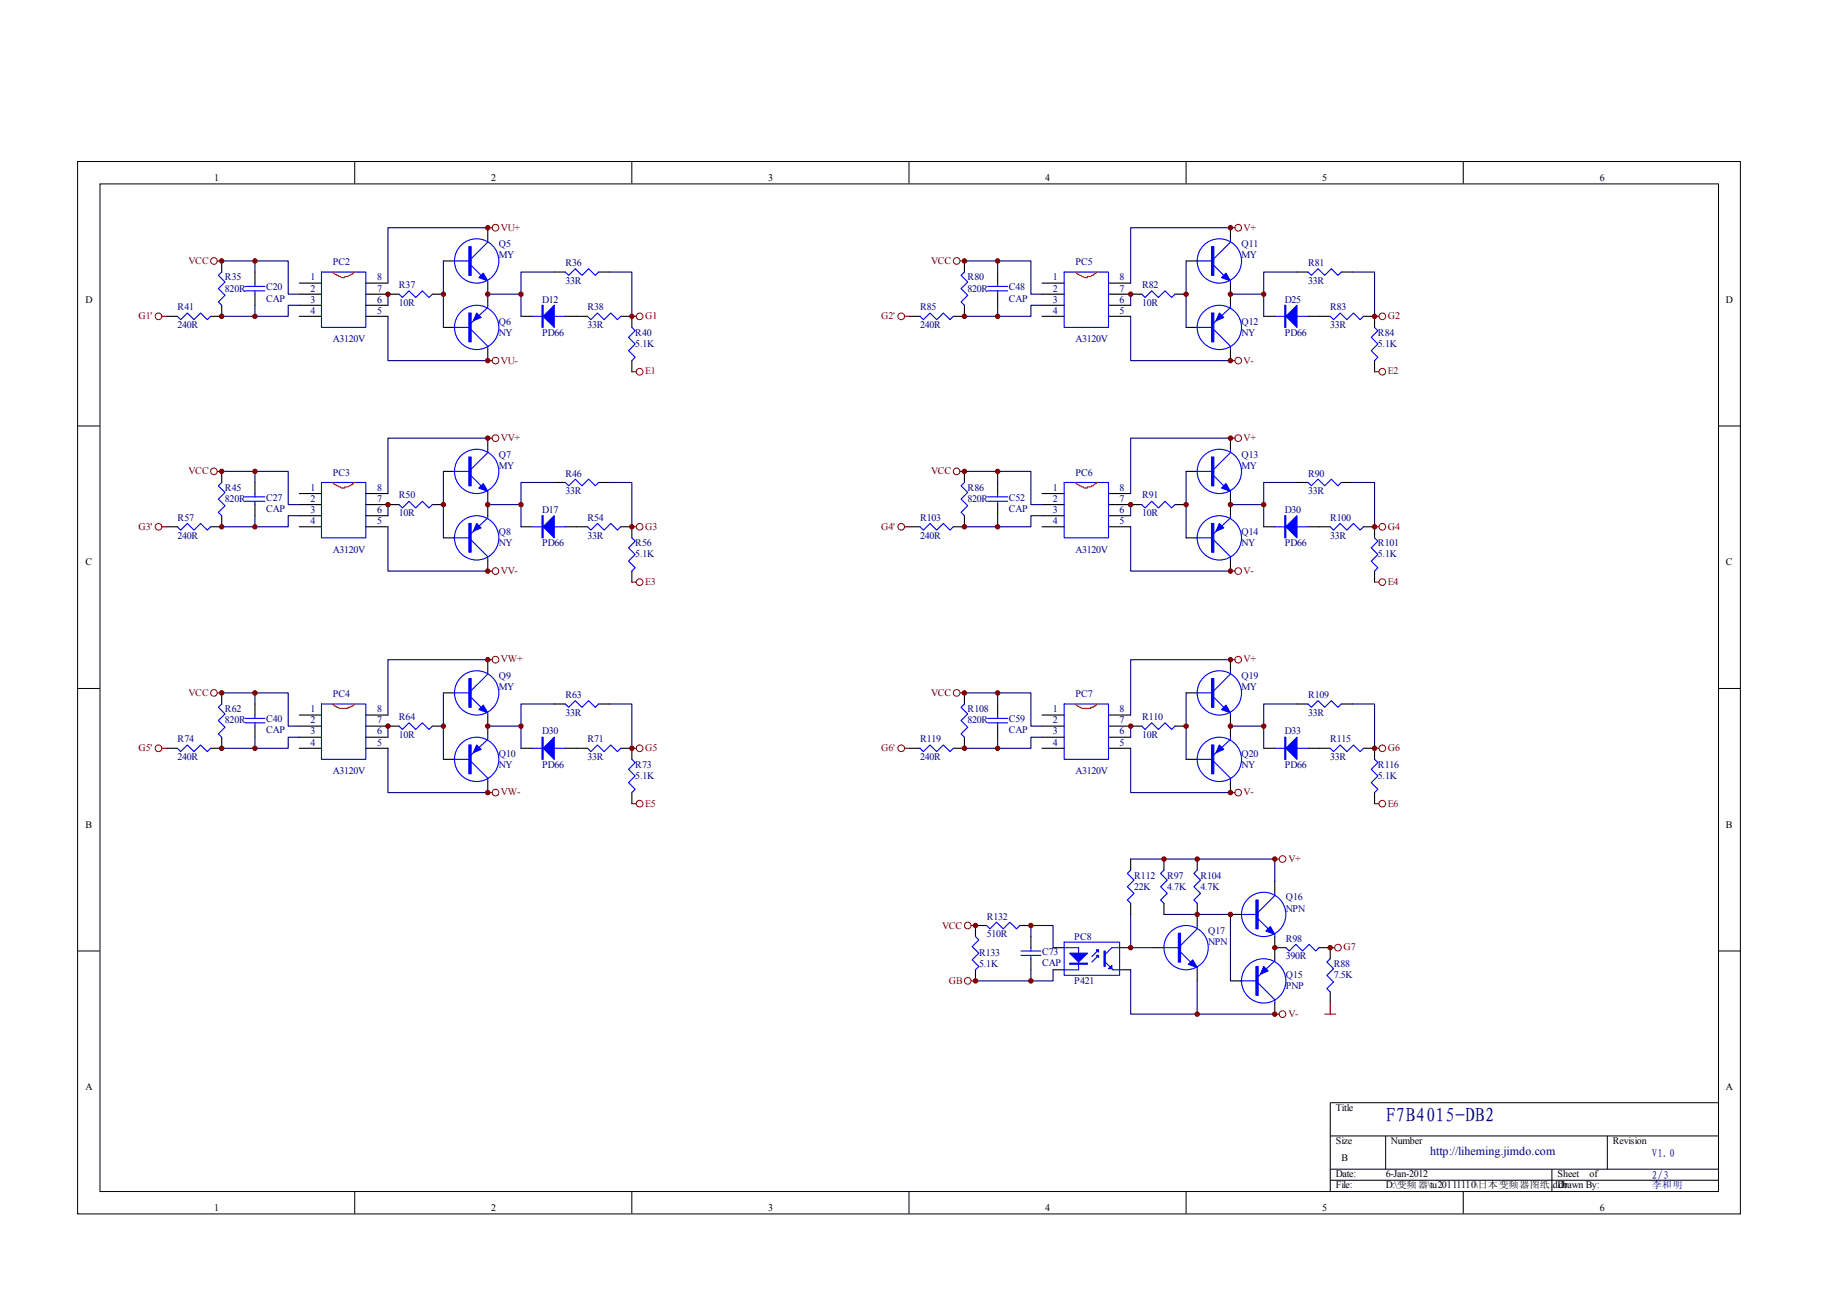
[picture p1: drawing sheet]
<svg xmlns="http://www.w3.org/2000/svg" width="297mm" height="210mm" viewBox="0 0 297 210" stroke-linecap="round" stroke-linejoin="round" font-family="sans-serif">
<g fill="none" stroke="#000" stroke-width=".16">
<path d="M12.6 26.3h270.4v171.1h-270.4zM16.3 29.9h263.1v163.8h-263.1zM57.7 26.2v3.6M102.7 26.2v3.6M147.8 26.2v3.6M192.8 26.2v3.6M237.9 26.2v3.6M12.6 69.3h3.6M279.3 69.3h3.7M12.6 111.9h3.6M279.3 111.9h3.7M12.6 154.6h3.6"/>
<path d="M279.3 154.6h3.7M279.3 179.3h-63v14.4M57.7 193.7v3.6M102.7 193.7v3.6M147.8 193.7v3.6M192.8 193.7v3.6M216.3 184.7h63M216.3 190.1h63M216.3 191.9h63M225.3 184.7v5.4M237.9 193.7v3.6M252.3 190.1v3.6"/>
<path d="M261.3 184.7v5.4"/>
</g>
<g fill="none" stroke="#00f" stroke-width=".18">
<path d="M79.3 38.8v.6l-2.7 2.7M200.1 38.8v.6l-2.8 2.7M28.8 51.4l.6 .6 1.1-1.1 1 1.1 1.1-1.1 1.1 1.1 .5-.6M36 44.2l-.5 .6 1.1 1.1-1.1 1 1.1 1.1-1.1 1.1 .5 .5M39.8 46.6h3.3M39.8 47.3h3.3M41.4 46v.6M41.4 47.3v.5M52.3 44.2h7.2v9h-7.2zM64.9 47.8l.5 .6 1.1-1.1 1.1 1.1 1.1-1.1 1 1.1 .6-.6M73.7 53.2h2.5M73.9 42.4h2.7"/>
<path d="M76.6 53.6l2.7 2.7v.5M76.6 43.2l1.6 1.6M79.3 49.6v.4l-2.7 2.5M79.3 45.7v.3M86.5 51.4h5.4M91.9 44.2l.6 .6 1-1.1 1.1 1.1 1.1-1.1 1.1 1.1 .5-.6M95.5 51.4l.6 .6 1-1.1 1.1 1.1 1.1-1.1 1.1 1.1 .5-.6M102.7 53.2l.6 .6-1.1 1.1 1.1 1-1.1 1.1 1.1 1.1-.6 .5M149.6 51.4l.5 .6 1.1-1.1 1.1 1.1 1.1-1.1 1.1 1.1 .5-.6M156.8 44.2l-.5 .6 1 1.1-1 1 1 1.1-1 1.1 .5 .5M160.6 46.6h3.2M160.6 47.3h3.2"/>
<path d="M162.2 46v.6M162.2 47.3v.5M173 44.2h7.2v9h-7.2zM185.6 47.8l.6 .6 1.1-1.1 1 1.1 1.1-1.1 1.1 1.1 .5-.6M194.5 53.2h2.5M194.6 42.4h2.7M197.3 53.6l2.8 2.7v.5M197.3 43.2l1.7 1.6M200.1 49.6v.4l-2.8 2.5M200.1 45.7v.3M207.3 51.4h5.4M212.7 44.2l.5 .6 1.1-1.1 1.1 1.1 1.1-1.1 1 1.1 .6-.6"/>
<path d="M216.3 51.4l.5 .6 1.1-1.1 1.1 1.1 1.1-1.1 1 1.1 .6-.6M223.5 53.2l.5 .6-1.1 1.1 1.1 1-1.1 1.1 1.1 1.1-.5 .5M36 78.4l-.5 .6 1.1 1.1-1.1 1 1.1 1.1-1.1 1.1 .5 .5M52.3 78.4h7.2v9h-7.2zM73.9 76.6h2.7M76.6 77.4l1.6 1.6M79.3 73v.6l-2.7 2.7M79.3 79.9v.3M91.9 78.4l.6 .6 1-1.1 1.1 1.1 1.1-1.1 1.1 1.1 .5-.6M156.8 78.4l-.5 .6 1 1.1-1 1 1 1.1-1 1.1 .5 .5M173 78.4h7.2v9h-7.2zM194.6 76.6h2.7"/>
<path d="M197.3 77.4l1.7 1.6M200.1 73v.6l-2.8 2.7M200.1 79.9v.3M212.7 78.4l.5 .6 1.1-1.1 1.1 1.1 1.1-1.1 1 1.1 .6-.6M28.8 85.6l.6 .6 1.1-1.1 1 1.1 1.1-1.1 1.1 1.1 .5-.6M39.8 80.8h3.3M39.8 81.5h3.3M41.4 80.2v.6M41.4 81.5v.5M64.9 82l.5 .6 1.1-1.1 1.1 1.1 1.1-1.1 1 1.1 .6-.6M73.7 87.4h2.5M76.6 87.8l2.7 2.7v.6"/>
<path d="M79.3 83.8v.4l-2.7 2.5M86.5 85.6h5.4M95.5 85.6l.6 .6 1-1.1 1.1 1.1 1.1-1.1 1.1 1.1 .5-.6M102.7 87.4l.6 .6-1.1 1.1 1.1 1.1-1.1 1 1.1 1.1-.6 .6M149.6 85.6l.5 .6 1.1-1.1 1.1 1.1 1.1-1.1 1.1 1.1 .5-.6M160.6 80.8h3.2M160.6 81.5h3.2M162.2 80.2v.6M162.2 81.5v.5M185.6 82l.6 .6 1.1-1.1 1 1.1 1.1-1.1 1.1 1.1 .5-.6M194.5 87.4h2.5M197.3 87.8l2.8 2.7v.6"/>
<path d="M200.1 83.8v.4l-2.8 2.5M207.3 85.6h5.4M216.3 85.6l.5 .6 1.1-1.1 1.1 1.1 1.1-1.1 1 1.1 .6-.6M223.5 87.4l.5 .6-1.1 1.1 1.1 1.1-1.1 1 1.1 1.1-.5 .6M36 114.5l-.5 .5 1.1 1.1-1.1 1.1 1.1 1-1.1 1.1 .5 .6M39.8 116.8h3.3M39.8 117.5h3.3M41.4 116.3v.5M41.4 117.5v.6M52.3 114.5h7.2v9h-7.2zM64.9 118.1l.5 .5 1.1-1.1 1.1 1.1 1.1-1.1 1 1.1 .6-.5M73.9 112.7h2.7"/>
<path d="M76.6 113.4l1.6 1.6M79.3 109.1v.5l-2.7 2.7M79.3 119.9v.3l-2.7 2.5M79.3 115.9v.4M91.9 114.5l.6 .5 1-1.1 1.1 1.1 1.1-1.1 1.1 1.1 .5-.5M156.8 114.5l-.5 .5 1 1.1-1 1.1 1 1-1 1.1 .5 .6M160.6 116.8h3.2M160.6 117.5h3.2M162.2 116.3v.5M162.2 117.5v.6M173 114.5h7.2v9h-7.2zM185.6 118.1l.6 .5 1.1-1.1 1 1.1 1.1-1.1 1.1 1.1 .5-.5"/>
<path d="M194.6 112.7h2.7M197.3 113.4l1.7 1.6M200.1 109.1v.5l-2.8 2.7M200.1 119.9v.3l-2.8 2.5M200.1 115.9v.4M212.7 114.5l.5 .5 1.1-1.1 1.1 1.1 1.1-1.1 1 1.1 .6-.5M28.8 121.7l.6 .5 1.1-1.1 1 1.1 1.1-1.1 1.1 1.1 .5-.5M73.7 123.5h2.5M76.6 123.8l2.7 2.7v.6M86.5 121.7h5.4M95.5 121.7l.6 .5 1-1.1 1.1 1.1 1.1-1.1 1.1 1.1 .5-.5M102.7 123.5l.6 .5-1.1 1.1 1.1 1.1-1.1 1 1.1 1.1-.6 .6"/>
<path d="M149.6 121.7l.5 .5 1.1-1.1 1.1 1.1 1.1-1.1 1.1 1.1 .5-.5M194.5 123.5h2.5M197.3 123.8l2.8 2.7v.6M207.3 121.7h5.4M216.3 121.7l.5 .5 1.1-1.1 1.1 1.1 1.1-1.1 1 1.1 .6-.5M223.5 123.5l.5 .5-1.1 1.1 1.1 1.1-1.1 1 1.1 1.1-.5 .6M158.6 152.3l.5 .5-1 1.1 1 1.1-1 1.1 1 1-.5 .6M160.4 150.5l.5 .5 1.1-1.1 1.1 1.1 1.1-1.1 1.1 1.1 .5-.5M166 154.6h3.2M166 155.3h3.2M167.6 154.1v.5M167.6 155.3v.6"/>
<path d="M173 153.2h9v5.4h-9zM173 154.1h2.4v3.6h-2.4M178.6 155.3l-1.1 1.1M178.6 154.4l-1.1 1.1M179.7 156.4l1.2 1.3h1.1M182 154.1h-1.2l-1.1 1.1M183.8 141.5l-.5 .5 1.1 1.1-1.1 1.1 1.1 1.1-1.1 1 .5 .6M189.2 141.5l-.5 .5 1.1 1.1-1.1 1.1 1.1 1.1-1.1 1 .5 .6M189.2 154.1h2.7M191.9 154.8l1.7 1.6M194.6 141.5l-.5 .5 1.1 1.1-1.1 1.1 1.1 1.1-1.1 1 .5 .6M194.6 150.5v.5l-2.7 2.7"/>
<path d="M194.6 157.3v.4M201.7 159.5h2.5M201.9 148.7h2.7M204.6 159.8l2.7 2.7v.6M204.6 149.4l1.6 1.6M207.3 145.1v.5l-2.7 2.7M207.3 155.9v.3l-2.7 2.6M207.3 151.9v.4M209.1 154.1l.5 .5 1.1-1.1 1.1 1.1 1-1.1 1.1 1.1 .6-.5M216.3 155.9l-.6 .5 1.1 1.1-1.1 1.1 1.1 1.1-1.1 1 .6 .6"/>
<circle cx="77.5" cy="42.4" r="3.6"/>
<circle cx="77.5" cy="53.2" r="3.6"/>
<circle cx="198.2" cy="42.4" r="3.6"/>
<circle cx="198.2" cy="53.2" r="3.6"/>
<circle cx="77.5" cy="76.6" r="3.6"/>
<circle cx="198.2" cy="76.6" r="3.6"/>
<circle cx="77.5" cy="87.5" r="3.6"/>
<circle cx="198.2" cy="87.5" r="3.6"/>
<circle cx="77.5" cy="112.7" r="3.6"/>
<circle cx="198.2" cy="112.7" r="3.6"/>
<circle cx="77.5" cy="123.5" r="3.6"/>
<circle cx="198.2" cy="123.5" r="3.6"/>
<circle cx="192.8" cy="154.1" r="3.6"/>
<circle cx="205.5" cy="148.7" r="3.6"/>
<circle cx="205.5" cy="159.5" r="3.6"/>
</g>
<g fill="none" stroke="#000" stroke-width=".18">
<path d="M79.3 37v1.8M200.1 37v1.8M27 51.4h1.8M36 49.6v1.8h-1.8M36 42.4v1.8M41.4 44.2v1.8M41.4 47.8v1.8M48.7 46h3.6M48.7 47.8h3.6M48.7 49.6h3.6M48.7 51.4h3.6M59.5 46h3.6"/>
<path d="M59.5 47.8h5.4M59.5 49.6h3.6M59.5 51.4h3.6M70.3 47.8h1.8M72.1 42.4h1.8M72.1 53.2h1.8M79.3 46v3.6M79.3 56.8v1.8M84.7 51.4h1.8M90.1 44.2h1.8M91.9 51.4h3.6M97.3 44.2h1.8"/>
<path d="M100.9 51.4h1.8v1.8M102.7 58.6v1.8M147.8 51.4h1.8M156.8 49.6v1.8h-1.8M156.8 42.4v1.8M162.2 44.2v1.8M162.2 47.8v1.8M169.4 46h3.6M169.4 47.8h3.6M169.4 49.6h3.6M169.4 51.4h3.6M180.2 46h3.6"/>
<path d="M180.2 47.8h5.4M180.2 49.6h3.6M180.2 51.4h3.6M191 47.8h1.8M192.8 42.4h1.8M192.8 53.2h1.8M200.1 46v3.6M200.1 56.8v1.8M205.5 51.4h1.8M210.9 44.2h1.8M212.7 51.4h3.6M218.1 44.2h1.8"/>
<path d="M221.7 51.4h1.8v1.8M223.5 58.6v1.8M36 76.6v1.8M41.4 78.4v1.8M72.1 76.6h1.8M79.3 71.2v1.8M90.1 78.4h1.8M97.3 78.4h1.8M156.8 76.6v1.8M162.2 78.4v1.8M192.8 76.6h1.8M200.1 71.2v1.8"/>
<path d="M210.9 78.4h1.8M218.1 78.4h1.8M27 85.6h1.8M36 83.8v1.8h-1.8M41.4 82v1.8M48.7 80.2h3.6M48.7 82h3.6M48.7 83.8h3.6M48.7 85.6h3.6M59.5 80.2h3.6M59.5 82h5.4M59.5 83.8h3.6"/>
<path d="M59.5 85.6h3.6M70.3 82h1.8M72.1 87.4h1.8M79.3 80.2v3.6M79.3 91.1v1.8M84.7 85.6h1.8M91.9 85.6h3.6M100.9 85.6h1.8v1.8M102.7 92.9v1.8M147.8 85.6h1.8M156.8 83.8v1.8h-1.8M162.2 82v1.8"/>
<path d="M169.4 80.2h3.6M169.4 82h3.6M169.4 83.8h3.6M169.4 85.6h3.6M180.2 80.2h3.6M180.2 82h5.4M180.2 83.8h3.6M180.2 85.6h3.6M191 82h1.8M192.8 87.4h1.8M200.1 80.2v3.6M200.1 91.1v1.8"/>
<path d="M205.5 85.6h1.8M212.7 85.6h3.6M221.7 85.6h1.8v1.8M223.5 92.9v1.8M36 112.7v1.8M36 119.9v1.8h-1.8M41.4 114.5v1.8M41.4 118.1v1.8M48.7 116.3h3.6M48.7 118.1h3.6M48.7 119.9h3.6M59.5 116.3h3.6"/>
<path d="M59.5 118.1h5.4M59.5 119.9h3.6M70.3 118.1h1.8M72.1 112.7h1.8M79.3 107.3v1.8M79.3 116.3v3.6M90.1 114.5h1.8M97.3 114.5h1.8M156.8 119.9v1.8h-1.8M156.8 112.7v1.8M162.2 114.5v1.8M162.2 118.1v1.8"/>
<path d="M169.4 116.3h3.6M169.4 118.1h3.6M169.4 119.9h3.6M180.2 116.3h3.6M180.2 118.1h5.4M180.2 119.9h3.6M191 118.1h1.8M192.8 112.7h1.8M200.1 107.3v1.8M200.1 116.3v3.6M210.9 114.5h1.8M218.1 114.5h1.8"/>
<path d="M27 121.7h1.8M48.7 121.7h3.6M59.5 121.7h3.6M72.1 123.5h1.8M79.3 127.1v1.8M84.7 121.7h1.8M91.9 121.7h3.6M100.9 121.7h1.8v1.8M102.7 128.9v1.8M147.8 121.7h1.8M169.4 121.7h3.6M180.2 121.7h3.6"/>
<path d="M183.8 139.7v1.8M189.2 139.7v1.8M192.8 123.5h1.8M194.6 139.7v1.8M200.1 127.1v1.8M205.5 121.7h1.8M212.7 121.7h3.6M221.7 121.7h1.8v1.8M223.5 128.9v1.8M158.6 157.7v1.8M160.4 150.5h-1.8v1.8M165.8 150.5h1.8"/>
<path d="M167.6 152.3v1.8M167.6 155.9v1.8M171.2 154.1h1.8M171.2 157.7h1.8M182 154.1h1.8M182 157.7h1.8M183.8 146.9v1.8M187.4 154.1h1.8M189.2 146.9v1.8M194.6 146.9v3.6M194.6 157.7v1.8M200.1 148.7h1.8"/>
<path d="M200.1 159.5h1.8M207.3 154.1h1.8M207.3 143.3v1.8M207.3 152.3v3.6M214.5 154.1h1.8v1.8M207.3 163.1v1.8M216.3 161.3v1.8"/>
</g>
<path d="M54.1 44.2l.3 .4 1.1 .5h.5v-.1h.6l.7-.4v-.2h.2v-.2h.2M174.8 44.2l.4 .4 1.1 .5h.5v-.1h.5l.8-.6h.1v-.2h.2M54.1 78.4l.3 .4 1.1 .5h.5v-.1h.6l.7-.4v-.2h.2v-.2h.2M174.8 78.4l.4 .4 1.1 .5h.5v-.1h.5l.8-.6h.1v-.2h.2M54.1 114.5a2.07 2.07 0 0 0 1.6 .7h.9v-.2h.3l.8-.5M174.8 114.5a2.07 2.07 0 0 0 1.6 .7h.9v-.2h.4l.7-.5" fill="none" stroke="#f00" stroke-width=".18"/>
<g fill="none" stroke="#800000" stroke-width=".16">
<circle cx="80.6" cy="37" r=".54"/>
<circle cx="201.3" cy="37" r=".54"/>
<circle cx="25.8" cy="51.4" r=".54"/>
<circle cx="34.8" cy="42.4" r=".54"/>
<circle cx="80.6" cy="58.6" r=".54"/>
<circle cx="104" cy="51.4" r=".54"/>
<circle cx="146.5" cy="51.4" r=".54"/>
<circle cx="155.5" cy="42.4" r=".54"/>
<circle cx="201.3" cy="58.6" r=".54"/>
<circle cx="224.7" cy="51.4" r=".54"/>
<circle cx="34.8" cy="76.6" r=".54"/>
<circle cx="80.6" cy="71.2" r=".54"/>
<circle cx="104" cy="60.4" r=".54"/>
<circle cx="155.5" cy="76.6" r=".54"/>
<circle cx="201.3" cy="71.2" r=".54"/>
<circle cx="224.7" cy="60.4" r=".54"/>
<circle cx="25.8" cy="85.6" r=".54"/>
<circle cx="80.6" cy="92.9" r=".54"/>
<circle cx="104" cy="94.6" r=".54"/>
<circle cx="104" cy="85.6" r=".54"/>
<circle cx="146.5" cy="85.6" r=".54"/>
<circle cx="201.3" cy="92.9" r=".54"/>
<circle cx="224.7" cy="94.6" r=".54"/>
<circle cx="224.7" cy="85.6" r=".54"/>
<circle cx="34.8" cy="112.7" r=".54"/>
<circle cx="80.6" cy="107.3" r=".54"/>
<circle cx="155.5" cy="112.7" r=".54"/>
<circle cx="201.3" cy="107.3" r=".54"/>
<circle cx="25.8" cy="121.7" r=".54"/>
<circle cx="80.6" cy="128.9" r=".54"/>
<circle cx="104" cy="130.7" r=".54"/>
<circle cx="104" cy="121.7" r=".54"/>
<circle cx="146.5" cy="121.7" r=".54"/>
<circle cx="201.3" cy="128.9" r=".54"/>
<circle cx="208.5" cy="139.7" r=".54"/>
<circle cx="224.7" cy="130.7" r=".54"/>
<circle cx="224.7" cy="121.7" r=".54"/>
<circle cx="157.3" cy="159.5" r=".54"/>
<circle cx="157.3" cy="150.5" r=".54"/>
<circle cx="217.5" cy="154.1" r=".54"/>
<circle cx="208.5" cy="164.9" r=".54"/>
</g>
<g fill="none" stroke="#800000" stroke-width=".18">
<path d="M79.3 37h.7M200.1 37h.7M26.3 51.4h.7M35.3 42.4h.7M79.3 58.6h.7M102.7 51.4h.7M147.1 51.4h.7M156.1 42.4h.7M200.1 58.6h.7M223.5 51.4h.7M35.3 76.6h.7M79.3 71.2h.7"/>
<path d="M102.7 60.4h.7M156.1 76.6h.7M200.1 71.2h.7M223.5 60.4h.7M26.3 85.6h.7M79.3 92.9h.7M102.7 85.6h.7M102.7 94.7h.7M147.1 85.6h.7M200.1 92.9h.7M223.5 85.6h.7M223.5 94.7h.7"/>
<path d="M35.3 112.7h.7M79.3 107.3h.7M156.1 112.7h.7M200.1 107.3h.7M26.3 121.7h.7M79.3 128.9h.7M102.7 121.7h.7M102.7 130.7h.7M147.1 121.7h.7M200.1 128.9h.7M207.3 139.7h.7M223.5 121.7h.7"/>
<path d="M223.5 130.7h.7M157.9 150.5h.7M157.9 159.5h.7M216.3 154.1h.7M207.3 164.9h.7M215.4 164.9h1.8M216.3 163.1v1.8"/>
</g>
<g fill="none" stroke="#000080" stroke-width=".18">
<path d="M79.3 37h-16.2v9M200.1 37h-16.3v9M36 42.4h10.9v5.4h1.8M41.4 42.4v1.8M41.4 49.6v1.8M48.7 49.6h-1.8v1.8h-10.9M63.1 51.4v7.2h16.2M63.1 47.8v1.8M72.1 42.4v10.8M79.3 47.8h5.4M90.1 44.2h-5.4v7.2M99.1 44.2h3.6v7.2"/>
<path d="M156.8 42.4h10.8v5.4h1.8M162.2 42.4v1.8M162.2 49.6v1.8M169.4 49.6h-1.8v1.8h-10.8M183.8 51.4v7.2h16.3M183.8 47.8v1.8M192.8 42.4v10.8M200.1 47.8h5.4M210.9 44.2h-5.4v7.2M219.9 44.2h3.6v7.2M36 76.6h10.9v5.4h1.8M41.4 76.6v1.8"/>
<path d="M72.1 76.6v10.8M79.3 71.2h-16.2v9M90.1 78.4h-5.4v7.2M99.1 78.4h3.6v7.2M156.8 76.6h10.8v5.4h1.8M162.2 76.6v1.8M192.8 76.6v10.8M200.1 71.2h-16.3v9M210.9 78.4h-5.4v7.2M219.9 78.4h3.6v7.2M41.4 83.8v1.8M48.7 83.8h-1.8v1.8h-10.9"/>
<path d="M63.1 85.6v7.3h16.2M63.1 82v1.8M79.3 82h5.4M162.2 83.8v1.8M169.4 83.8h-1.8v1.8h-10.8M183.8 85.6v7.3h16.3M183.8 82v1.8M200.1 82h5.4M36 112.7h10.9v5.4h1.8M41.4 112.7v1.8M41.4 119.9v1.8M48.7 119.9h-1.8v1.8h-10.9"/>
<path d="M63.1 118.1v1.8M72.1 112.7v10.8M79.3 107.3h-16.2v9M79.3 118.1h5.4M90.1 114.5h-5.4v7.2M99.1 114.5h3.6v7.2M156.8 112.7h10.8v5.4h1.8M162.2 112.7v1.8M162.2 119.9v1.8M169.4 119.9h-1.8v1.8h-10.8M183.8 118.1v1.8M192.8 112.7v10.8"/>
<path d="M200.1 107.3h-16.3v9M200.1 118.1h5.4M210.9 114.5h-5.4v7.2M219.9 114.5h3.6v7.2M63.1 121.7v7.2h16.2M183.8 121.7v7.2h16.3M183.8 139.7h23.5v3.6M167.6 152.3v-1.8h3.6v3.6M167.6 157.7v1.8M171.2 157.7v1.8h-12.6M183.8 157.7v7.2h23.5M183.8 148.7v5.4h3.6"/>
<path d="M189.2 148.7h10.9v10.8M194.6 159.5v5.4"/>
</g>
<g fill="#00f" stroke="#00f" stroke-width=".18">
<path d="M77.9 45.1l.7-.7 .7 1.3z"/>
<path d="M77.5 50.9l.7 .7-1.2 .6z"/>
<path d="M88.3 51.4l1.8-1.8v3.6z"/>
<path d="M78.6 78.6l.7 1.3-1.4-.6z"/>
<path d="M77.5 85.1l.7 .7-1.2 .6z"/>
<path d="M88.3 85.6l1.8-1.8v3.6z"/>
<path d="M78.6 114.6l.7 1.3-1.4-.5z"/>
<path d="M77.5 121.1l.7 .7-1.2 .6z"/>
<path d="M88.3 121.7l1.8-1.8v3.6z"/>
<path d="M198.6 45.1l.7-.7 .8 1.3z"/>
<path d="M198.2 50.9l.8 .7-1.3 .6z"/>
<path d="M209.1 51.4l1.8-1.8v3.6z"/>
<path d="M198.6 79.3l.7-.7 .8 1.3z"/>
<path d="M198.2 85.1l.8 .7-1.3 .6z"/>
<path d="M209.1 85.6l1.8-1.8v3.6z"/>
<path d="M198.6 115.4l.7-.8 .8 1.3z"/>
<path d="M198.2 121.1l.8 .7-1.3 .6z"/>
<path d="M209.1 121.7l1.8-1.8v3.6z"/>
<path d="M173.9 155h2.9l-1.4 1.4z"/>
<path d="M178.2 154.4h.4v.4z"/>
<path d="M178.2 155.3h.4v.4z"/>
<path d="M180.2 157.5l.6-.5v.5z"/>
<path d="M193.2 156.8l.7-.7 .7 1.2z"/>
<path d="M205.8 151.4l.7-.7 .8 1.2z"/>
<path d="M205.5 157.1l.7 .8-1.3 .5z"/>
<path d="M76.2 40.1h.4v4.7h-.4z" fill-rule="evenodd"/>
<path d="M76.2 50.9h.4v4.7h-.4z" fill-rule="evenodd"/>
<path d="M88.1 49.6h.2v3.6h-.2z" fill-rule="evenodd"/>
<path d="M76.2 74.3h.4v4.7h-.4z" fill-rule="evenodd"/>
<path d="M76.2 85.1h.4v4.7h-.4z" fill-rule="evenodd"/>
<path d="M88.1 83.8h.2v3.6h-.2z" fill-rule="evenodd"/>
<path d="M76.2 110.3h.4v4.7h-.4z" fill-rule="evenodd"/>
<path d="M76.2 121.1h.4v4.7h-.4z" fill-rule="evenodd"/>
<path d="M88.1 119.9h.2v3.6h-.2z" fill-rule="evenodd"/>
<path d="M197 40.1h.3v4.7h-.3z" fill-rule="evenodd"/>
<path d="M197 50.9h.3v4.7h-.3z" fill-rule="evenodd"/>
<path d="M208.9 49.6h.2v3.6h-.2z" fill-rule="evenodd"/>
<path d="M197 74.3h.3v4.7h-.3z" fill-rule="evenodd"/>
<path d="M197 85.1h.3v4.7h-.3z" fill-rule="evenodd"/>
<path d="M208.9 83.8h.2v3.6h-.2z" fill-rule="evenodd"/>
<path d="M197 110.3h.3v4.7h-.3z" fill-rule="evenodd"/>
<path d="M197 121.1h.3v4.7h-.3z" fill-rule="evenodd"/>
<path d="M208.9 119.9h.2v3.6h-.2z" fill-rule="evenodd"/>
<path d="M173.9 156.6h2.9v.2h-2.9z" fill-rule="evenodd"/>
<path d="M179.5 154.6h.2v2.5h-.2z" fill-rule="evenodd"/>
<path d="M191.6 151.7h.3v4.7h-.3z" fill-rule="evenodd"/>
<path d="M204.2 146.3h.4v4.7h-.4z" fill-rule="evenodd"/>
<path d="M204.2 157.1h.4v4.7h-.4z" fill-rule="evenodd"/>
</g>
<g fill="#800000" stroke="#800000" stroke-width=".16">
<circle cx="63.1" cy="47.8" r=".36"/>
<circle cx="36" cy="51.4" r=".36"/>
<circle cx="36" cy="42.4" r=".36"/>
<circle cx="41.4" cy="51.4" r=".36"/>
<circle cx="41.4" cy="42.4" r=".36"/>
<circle cx="72.1" cy="47.8" r=".36"/>
<circle cx="102.7" cy="51.4" r=".36"/>
<circle cx="79.3" cy="47.8" r=".36"/>
<circle cx="84.7" cy="47.8" r=".36"/>
<circle cx="63.1" cy="82" r=".36"/>
<circle cx="36" cy="85.6" r=".36"/>
<circle cx="36" cy="76.6" r=".36"/>
<circle cx="41.4" cy="85.6" r=".36"/>
<circle cx="41.4" cy="76.6" r=".36"/>
<circle cx="72.1" cy="82" r=".36"/>
<circle cx="79.3" cy="82" r=".36"/>
<circle cx="84.7" cy="82" r=".36"/>
<circle cx="63.1" cy="118.1" r=".36"/>
<circle cx="36" cy="121.7" r=".36"/>
<circle cx="36" cy="112.7" r=".36"/>
<circle cx="41.4" cy="121.7" r=".36"/>
<circle cx="41.4" cy="112.7" r=".36"/>
<circle cx="72.1" cy="118.1" r=".36"/>
<circle cx="79.3" cy="118.1" r=".36"/>
<circle cx="84.7" cy="118.1" r=".36"/>
<circle cx="183.8" cy="47.8" r=".36"/>
<circle cx="156.8" cy="51.4" r=".36"/>
<circle cx="156.8" cy="42.4" r=".36"/>
<circle cx="162.2" cy="51.4" r=".36"/>
<circle cx="162.2" cy="42.4" r=".36"/>
<circle cx="192.8" cy="47.8" r=".36"/>
<circle cx="200" cy="47.8" r=".36"/>
<circle cx="205.5" cy="47.8" r=".36"/>
<circle cx="183.8" cy="82" r=".36"/>
<circle cx="156.8" cy="85.6" r=".36"/>
<circle cx="156.8" cy="76.6" r=".36"/>
<circle cx="162.2" cy="85.6" r=".36"/>
<circle cx="162.2" cy="76.6" r=".36"/>
<circle cx="192.8" cy="82" r=".36"/>
<circle cx="200" cy="82" r=".36"/>
<circle cx="205.5" cy="82" r=".36"/>
<circle cx="183.8" cy="118.1" r=".36"/>
<circle cx="156.8" cy="121.7" r=".36"/>
<circle cx="156.8" cy="112.7" r=".36"/>
<circle cx="162.2" cy="121.7" r=".36"/>
<circle cx="162.2" cy="112.7" r=".36"/>
<circle cx="192.8" cy="118.1" r=".36"/>
<circle cx="200" cy="118.1" r=".36"/>
<circle cx="205.5" cy="118.1" r=".36"/>
<circle cx="102.7" cy="85.6" r=".36"/>
<circle cx="102.7" cy="121.7" r=".36"/>
<circle cx="223.5" cy="51.4" r=".36"/>
<circle cx="223.5" cy="85.6" r=".36"/>
<circle cx="223.5" cy="121.7" r=".36"/>
<circle cx="79.3" cy="37" r=".36"/>
<circle cx="79.3" cy="58.6" r=".36"/>
<circle cx="79.3" cy="71.2" r=".36"/>
<circle cx="79.3" cy="92.9" r=".36"/>
<circle cx="79.3" cy="107.3" r=".36"/>
<circle cx="79.3" cy="128.9" r=".36"/>
<circle cx="200" cy="37" r=".36"/>
<circle cx="200" cy="58.6" r=".36"/>
<circle cx="200" cy="92.9" r=".36"/>
<circle cx="200" cy="71.2" r=".36"/>
<circle cx="200" cy="107.3" r=".36"/>
<circle cx="200" cy="128.9" r=".36"/>
<circle cx="183.8" cy="154.1" r=".36"/>
<circle cx="167.6" cy="150.5" r=".36"/>
<circle cx="158.6" cy="150.5" r=".36"/>
<circle cx="158.6" cy="159.5" r=".36"/>
<circle cx="194.6" cy="148.7" r=".36"/>
<circle cx="194.6" cy="139.7" r=".36"/>
<circle cx="189.2" cy="139.7" r=".36"/>
<circle cx="216.3" cy="154.1" r=".36"/>
<circle cx="207.3" cy="154.1" r=".36"/>
<circle cx="200" cy="148.7" r=".36"/>
<circle cx="207.3" cy="164.9" r=".36"/>
<circle cx="167.6" cy="159.5" r=".36"/>
<circle cx="207.3" cy="139.7" r=".36"/>
<circle cx="194.6" cy="164.9" r=".36"/>
</g>
<text font-size="3.2" fill="#000080" x="225.3" y="182.5">F7B4015-DB2</text>
<text font-size="2" fill="#000080" x="232.5" y="187.8">http://liheming.jimdo.com</text>
<g font-size="1.8" fill="#000080">
<text x="268.6" y="188.1">V1.0</text>
<text x="268.6" y="191.6">2/3</text>
</g>
<g font-size="1.6">
<text x="34.8" y="29.4">1</text>
<text x="79.8" y="29.4">2</text>
<text x="124.9" y="29.4">3</text>
<text x="169.9" y="29.4">4</text>
<text x="215" y="29.4">5</text>
<text x="260.1" y="29.4">6</text>
<text x="13.9" y="49.2">D</text>
<text x="280.6" y="49.2">D</text>
<text x="13.9" y="91.9">C</text>
<text x="280.6" y="91.9">C</text>
<text x="13.9" y="134.5">B</text>
<text x="280.6" y="134.5">B</text>
<text x="13.9" y="177.2">A</text>
<text x="280.6" y="177.2">A</text>
<text x="217.2" y="180.6">Title</text>
<text x="217.2" y="186">Size</text>
<text x="217.2" y="191.4">Date:</text>
<text x="218.1" y="188.7">B</text>
<text x="225.3" y="191.4">6-Jan-2012</text>
<text x="226.1" y="186">Number</text>
<text x="253.2" y="191.4">Sheet</text>
<text x="258.4" y="191.4">of</text>
<text x="262.2" y="186">Revision</text>
<text x="34.8" y="196.9">1</text>
<text x="79.8" y="196.9">2</text>
<text x="124.9" y="196.9">3</text>
<text x="169.9" y="196.9">4</text>
<text x="215" y="196.9">5</text>
<text x="217.2" y="193.2">File:</text>
<text x="225.3" y="193.2">D:\变频器\tu20111110\日本变频器图纸.</text>
<text x="252.5" y="193.2">ddb</text>
<text x="253.2" y="193.2">Drawn By:</text>
<text x="260.1" y="196.9">6</text>
</g>
<g font-size="1.6" fill="#000080">
<text x="81.1" y="40.1">Q5</text>
<text x="201.8" y="40.1">Q11</text>
<text x="36.6" y="45.6">R35</text>
<text x="36.6" y="47.4">820R</text>
<text x="43.3" y="47.2">C20</text>
<text x="50.5" y="45.6">1</text>
<text x="50.5" y="47.4">2</text>
<text x="54.1" y="43">PC2</text>
<text x="61.3" y="47.4">7</text>
<text x="61.3" y="45.6">8</text>
<text x="64.9" y="46.8">R37</text>
<text x="81.1" y="42">MY</text>
<text x="91.9" y="43.3">R36</text>
<text x="91.9" y="46.2">33R</text>
<text x="157.3" y="45.6">R80</text>
<text x="157.3" y="47.4">820R</text>
<text x="164" y="47.2">C48</text>
<text x="171.2" y="45.6">1</text>
<text x="171.2" y="47.4">2</text>
<text x="174.8" y="43">PC5</text>
<text x="182" y="47.4">7</text>
<text x="182" y="45.6">8</text>
<text x="185.7" y="46.8">R82</text>
<text x="201.8" y="42">MY</text>
<text x="212.7" y="43.3">R81</text>
<text x="212.7" y="46.2">33R</text>
<text x="28.9" y="50.5">R41</text>
<text x="28.9" y="53.4">240R</text>
<text x="43.3" y="49">CAP</text>
<text x="50.5" y="49.2">3</text>
<text x="50.5" y="51">4</text>
<text x="61.3" y="51">5</text>
<text x="61.3" y="49.2">6</text>
<text x="64.9" y="49.7">10R</text>
<text x="81.1" y="52.8">Q6</text>
<text x="88.1" y="49.2">D12</text>
<text x="95.5" y="50.5">R38</text>
<text x="95.5" y="53.4">33R</text>
<text x="149.6" y="50.5">R85</text>
<text x="149.6" y="53.4">240R</text>
<text x="164" y="49">CAP</text>
<text x="171.2" y="49.2">3</text>
<text x="171.2" y="51">4</text>
<text x="182" y="51">5</text>
<text x="182" y="49.2">6</text>
<text x="185.7" y="49.7">10R</text>
<text x="201.8" y="52.8">Q12</text>
<text x="208.9" y="49.2">D25</text>
<text x="216.2" y="50.5">R83</text>
<text x="216.2" y="53.4">33R</text>
<text x="54.1" y="55.6">A3120V</text>
<text x="81.1" y="54.6">NY</text>
<text x="88.1" y="54.6">PD66</text>
<text x="103.3" y="54.6">R40</text>
<text x="103.3" y="56.4">5.1K</text>
<text x="174.8" y="55.6">A3120V</text>
<text x="201.8" y="54.6">NY</text>
<text x="208.9" y="54.6">PD66</text>
<text x="224" y="54.6">R84</text>
<text x="224" y="56.4">5.1K</text>
<text x="54.1" y="77.3">PC3</text>
<text x="81.1" y="74.4">Q7</text>
<text x="81.1" y="76.2">MY</text>
<text x="91.9" y="77.5">R46</text>
<text x="174.8" y="77.3">PC6</text>
<text x="201.8" y="74.4">Q13</text>
<text x="201.8" y="76.2">MY</text>
<text x="212.7" y="77.5">R90</text>
<text x="36.6" y="79.8">R45</text>
<text x="36.6" y="81.6">820R</text>
<text x="43.3" y="81.5">C27</text>
<text x="43.3" y="83.2">CAP</text>
<text x="50.5" y="79.8">1</text>
<text x="50.5" y="81.6">2</text>
<text x="50.5" y="83.4">3</text>
<text x="61.3" y="83.4">6</text>
<text x="61.3" y="81.6">7</text>
<text x="61.3" y="79.8">8</text>
<text x="64.9" y="81">R50</text>
<text x="64.9" y="83.9">10R</text>
<text x="88.1" y="83.4">D17</text>
<text x="91.9" y="80.4">33R</text>
<text x="157.3" y="79.8">R86</text>
<text x="157.3" y="81.6">820R</text>
<text x="164" y="81.5">C52</text>
<text x="164" y="83.2">CAP</text>
<text x="171.2" y="79.8">1</text>
<text x="171.2" y="81.6">2</text>
<text x="171.2" y="83.4">3</text>
<text x="182" y="83.4">6</text>
<text x="182" y="81.6">7</text>
<text x="182" y="79.8">8</text>
<text x="185.7" y="81">R91</text>
<text x="185.7" y="83.9">10R</text>
<text x="208.9" y="83.4">D30</text>
<text x="212.7" y="80.4">33R</text>
<text x="28.9" y="84.7">R57</text>
<text x="28.9" y="87.6">240R</text>
<text x="50.5" y="85.2">4</text>
<text x="54.1" y="89.8">A3120V</text>
<text x="61.3" y="85.2">5</text>
<text x="81.1" y="87">Q8</text>
<text x="81.1" y="88.8">NY</text>
<text x="88.1" y="88.8">PD66</text>
<text x="95.5" y="84.7">R54</text>
<text x="95.5" y="87.6">33R</text>
<text x="103.3" y="88.8">R56</text>
<text x="149.6" y="84.7">R103</text>
<text x="149.6" y="87.6">240R</text>
<text x="171.2" y="85.2">4</text>
<text x="174.8" y="89.8">A3120V</text>
<text x="182" y="85.2">5</text>
<text x="201.8" y="87">Q14</text>
<text x="201.8" y="88.8">NY</text>
<text x="208.9" y="88.8">PD66</text>
<text x="216.2" y="84.7">R100</text>
<text x="216.2" y="87.6">33R</text>
<text x="224" y="88.8">R101</text>
<text x="103.3" y="90.6">5.1K</text>
<text x="224" y="90.6">5.1K</text>
<text x="54.1" y="113.3">PC4</text>
<text x="81.1" y="110.4">Q9</text>
<text x="81.1" y="112.2">MY</text>
<text x="91.9" y="113.5">R63</text>
<text x="174.8" y="113.3">PC7</text>
<text x="201.8" y="110.4">Q19</text>
<text x="201.8" y="112.2">MY</text>
<text x="212.7" y="113.5">R109</text>
<text x="36.6" y="115.8">R62</text>
<text x="36.6" y="117.6">820R</text>
<text x="43.3" y="117.4">C40</text>
<text x="43.3" y="119.2">CAP</text>
<text x="50.5" y="115.8">1</text>
<text x="50.5" y="117.6">2</text>
<text x="50.5" y="119.4">3</text>
<text x="61.3" y="119.4">6</text>
<text x="61.3" y="117.6">7</text>
<text x="61.3" y="115.8">8</text>
<text x="64.9" y="117.1">R64</text>
<text x="64.9" y="120">10R</text>
<text x="88.1" y="119.4">D30</text>
<text x="91.9" y="116.3">33R</text>
<text x="157.3" y="115.8">R108</text>
<text x="157.3" y="117.6">820R</text>
<text x="164" y="117.4">C59</text>
<text x="164" y="119.2">CAP</text>
<text x="171.2" y="115.8">1</text>
<text x="171.2" y="117.6">2</text>
<text x="171.2" y="119.4">3</text>
<text x="182" y="119.4">6</text>
<text x="182" y="117.6">7</text>
<text x="182" y="115.8">8</text>
<text x="185.7" y="117.1">R110</text>
<text x="185.7" y="120">10R</text>
<text x="208.9" y="119.4">D33</text>
<text x="212.7" y="116.3">33R</text>
<text x="28.9" y="120.7">R74</text>
<text x="28.9" y="123.5">240R</text>
<text x="50.5" y="121.3">4</text>
<text x="54.1" y="125.9">A3120V</text>
<text x="61.3" y="121.3">5</text>
<text x="81.1" y="123">Q10</text>
<text x="81.1" y="124.8">NY</text>
<text x="88.1" y="124.8">PD66</text>
<text x="95.5" y="120.7">R71</text>
<text x="95.5" y="123.5">33R</text>
<text x="103.3" y="124.8">R73</text>
<text x="149.6" y="120.7">R119</text>
<text x="149.6" y="123.5">240R</text>
<text x="171.2" y="121.3">4</text>
<text x="174.8" y="125.9">A3120V</text>
<text x="182" y="121.3">5</text>
<text x="201.8" y="123">Q20</text>
<text x="201.8" y="124.8">NY</text>
<text x="208.9" y="124.8">PD66</text>
<text x="216.2" y="120.7">R115</text>
<text x="216.2" y="123.5">33R</text>
<text x="224" y="124.8">R116</text>
<text x="103.3" y="126.6">5.1K</text>
<text x="224" y="126.6">5.1K</text>
<text x="184.4" y="142.8">R112</text>
<text x="189.7" y="142.8">R97</text>
<text x="195.2" y="142.8">R104</text>
<text x="160.4" y="149.5">R132</text>
<text x="184.4" y="144.6">22K</text>
<text x="189.7" y="144.6">4.7K</text>
<text x="195.2" y="144.6">4.7K</text>
<text x="209" y="146.4">Q16</text>
<text x="209" y="148.3">NPN</text>
<text x="159.2" y="155.5">R133</text>
<text x="160.4" y="152.4">510R</text>
<text x="169.4" y="155.3">C73</text>
<text x="174.7" y="152.8">PC8</text>
<text x="196.4" y="151.8">Q17</text>
<text x="196.4" y="153.6">NPN</text>
<text x="209" y="153.1">R98</text>
<text x="209" y="156">390R</text>
<text x="159.2" y="157.2">5.1K</text>
<text x="169.4" y="157.1">CAP</text>
<text x="174.7" y="159.9">P421</text>
<text x="209" y="159">Q15</text>
<text x="209" y="160.9">PNP</text>
<text x="216.8" y="157.2">R88</text>
<text x="216.8" y="159">7.5K</text>
<text x="268.6" y="193.2">李和明</text>
</g>
<g font-size="1.6" fill="#800000">
<text x="81.4" y="37.5">VU+</text>
<text x="202.2" y="37.5">V+</text>
<text x="30.6" y="42.9">VCC</text>
<text x="151.4" y="42.9">VCC</text>
<text x="22.5" y="51.9">G1'</text>
<text x="104.9" y="51.9">G1</text>
<text x="143.3" y="51.9">G2'</text>
<text x="225.6" y="51.9">G2</text>
<text x="81.4" y="59.1">VU-</text>
<text x="202.2" y="59.1">V-</text>
<text x="104.9" y="60.9">E1</text>
<text x="225.6" y="60.9">E2</text>
<text x="81.4" y="71.7">VV+</text>
<text x="202.2" y="71.7">V+</text>
<text x="30.6" y="77.1">VCC</text>
<text x="151.4" y="77.1">VCC</text>
<text x="22.5" y="86.1">G3'</text>
<text x="104.9" y="86.1">G3</text>
<text x="143.3" y="86.1">G4'</text>
<text x="225.6" y="86.1">G4</text>
<text x="81.4" y="93.3">VV-</text>
<text x="104.9" y="95.1">E3</text>
<text x="202.2" y="93.3">V-</text>
<text x="225.6" y="95.1">E4</text>
<text x="81.4" y="107.7">VW+</text>
<text x="202.2" y="107.7">V+</text>
<text x="30.6" y="113.1">VCC</text>
<text x="151.4" y="113.1">VCC</text>
<text x="22.5" y="122.1">G5'</text>
<text x="104.9" y="122.1">G5</text>
<text x="143.3" y="122.1">G6'</text>
<text x="225.6" y="122.1">G6</text>
<text x="81.4" y="129.3">VW-</text>
<text x="104.9" y="131.2">E5</text>
<text x="202.2" y="129.3">V-</text>
<text x="225.6" y="131.2">E6</text>
<text x="209.5" y="140.1">V+</text>
<text x="153.2" y="151">VCC</text>
<text x="218.4" y="154.5">G7</text>
<text x="154.3" y="159.9">GB</text>
<text x="209.5" y="165.4">V-</text>
</g>
</svg>
